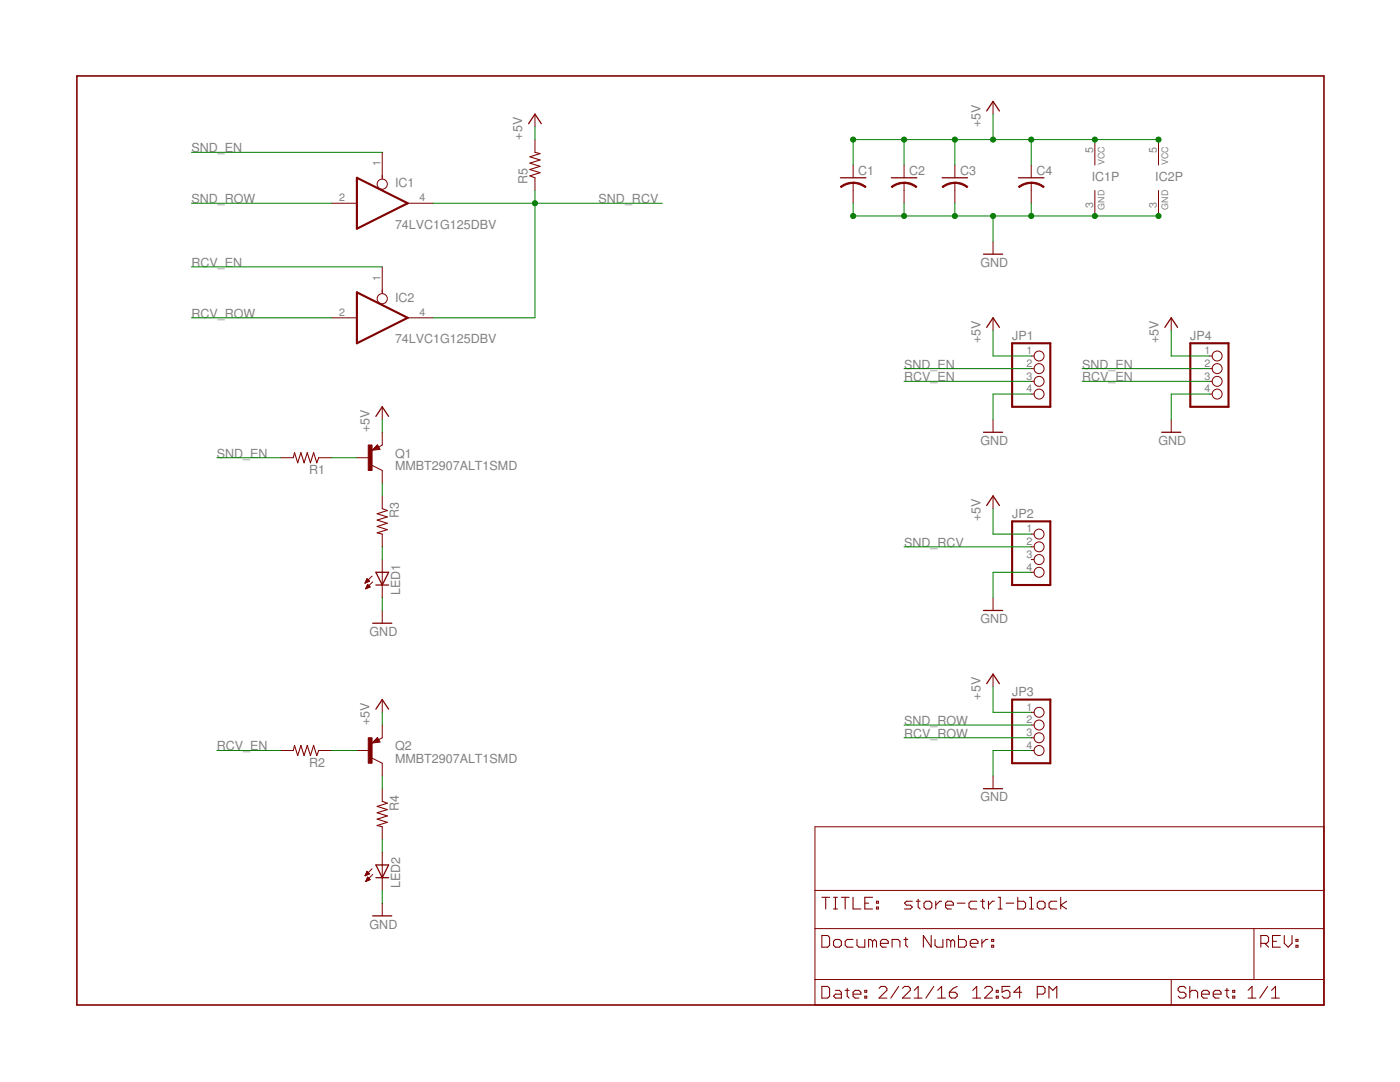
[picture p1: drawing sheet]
<svg xmlns="http://www.w3.org/2000/svg" width="279mm" height="216mm" viewBox="0 0 279 216" stroke-linecap="round" stroke-linejoin="round" font-family="sans-serif">
<g fill="none" stroke="#800000" stroke-width=".25">
<path d="M105.5 24.7l1.3-1.9 1.2 1.9M167.7 35.5h5.1M177.9 35.5h5.1M188 35.5h5.1M196.9 22.1l1.3-1.9 1.3 1.9M203.3 35.5h5M196.3 50.7h3.8M196.9 65.3l1.3-1.9 1.3 1.9M232.5 65.3l1.2-1.9 1.3 1.9M75 83.1l1.3-1.9 1.3 1.9M75.3 89.4h-.4l.4-.2 .2 .4-1 .1 .8-.8 .3 .7M196.3 86.3h3.8"/>
<path d="M231.8 86.3h3.8M75 114.2h2.6l-1.3 2.5zM75 116.7h2.6M196.9 100.9l1.3-1.9 1.3 1.9M74.4 124.4h3.8M196.3 121.8h3.8M196.9 136.4l1.3-1.9 1.3 1.9M75 141.5l1.3-1.9 1.3 1.9M75.3 147.8h-.4l.4-.2 .2 .4-1 .1 .8-.8 .3 .7M196.3 157.4h3.8M75 172.6h2.6l-1.3 2.5zM75 175.1h2.6"/>
<path d="M74.4 182.8h3.8"/>
</g>
<g fill="none" stroke="#800000" stroke-width=".2">
<path d="M76.3 30.4v5.3M106.8 22.8v2.5M106.8 27.9v2.5M106.8 35.5v2.5M170.3 32.9v2.6M170.3 36.5v4.1M180.4 32.9v2.6M180.4 36.5v4.1M190.6 32.9v2.6M190.6 36.5v4.1M198.2 20.2v2.6M205.8 32.9v2.6"/>
<path d="M205.8 36.5v4.1M218.5 27.9v5M218.5 38v5.1M231.2 27.9v5M231.2 38v5.1M66.1 40.6h5.1M76.3 53.3v5.3M81.4 40.6h5M198.2 48.2v2.5M66.1 63.4h5.1M81.4 63.4h5M198.2 63.4v2.6"/>
<path d="M205.8 71h.6M205.8 73.6h.6M205.8 76.1h.6M205.8 78.6h.6M233.7 63.4v2.6M241.4 71h.5M241.4 73.6h.5M241.4 76.1h.5M241.4 78.6h.5M56 91.3h2.5M63.6 91.3h2.5M71.2 91.3h2.5"/>
<path d="M74.3 92.9l2 1v2.5M75.3 88.8l.5 .9-1.5 .2zM76.3 81.2v2.5M76.3 86.3v2.5l-.7 .4M76.3 99v2.5M198.2 83.7v2.6M198.2 99v2.5M233.7 83.7v2.6M72.9 116.4h.1M72.9 116.2h.3M73 116.1h.4M73 116h.7"/>
<path d="M73 117.4h.2M73.1 115.9h.5M73.1 117.3h.3M73.1 115.7h.4M73.1 117.2h.6M73.2 115.6h.2M73.2 117.1h.6M73.2 115.5h.1M73.2 116.9h.5M73.3 116.8h.3M73.3 116.7h.2M73.4 116.6l.5 .5-.9 .4z"/>
<path d="M73.7 116l-.5-.5-.3 .9M73.7 116l-.8 .4M74.3 115l-1.4 1.4M74.4 116.1l-1.4 1.4M76.3 106.6v2.5M76.3 111.7v7.6M198.2 119.3v2.5M205.8 106.6h.6M205.8 109.1h.6M205.8 111.7h.6M205.8 114.2h.6M76.3 121.8v2.6"/>
<path d="M76.3 139.6v2.5M198.2 134.5v2.6M56 149.8h2.5M63.6 149.8h2.5M71.2 149.8h2.5M74.3 151.3l2 1v2.5M75.3 147.2l.5 .9-1.5 .2zM76.3 144.7v2.5l-.7 .4M76.3 157.4v2.5M198.2 154.8v2.6M205.8 142.1h.6M205.8 144.7h.6"/>
<path d="M205.8 147.2h.6M205.8 149.8h.6M72.9 174.7h.1M72.9 174.6h.3M73 174.5h.5M73 175.8h.2M73 174.3h.7M73.1 174.2h.5M73.1 175.7h.4M73.1 174.1h.4M73.1 175.6h.7M73.2 174h.2"/>
<path d="M73.2 175.5h.6M73.2 173.9l-.3 .9M73.2 173.9l.5 .5-.8 .4M73.2 173.9h.1M73.2 175.3h.5M73.3 175.2h.3M73.3 175.1h.1M73.4 175l.5 .5-.9 .4zM74.3 173.4l-1.4 1.4M74.4 174.5l-1.4 1.4M76.3 165v2.5M76.3 170.1v7.6"/>
<path d="M162.6 165h101.6v35.5h-101.6zM162.6 177.7h101.6M76.3 180.2v2.6M162.6 185.3h101.6M162.6 195.5h101.6M233.7 195.5v5M250.3 185.3v10.2"/>
<circle cx="76.3" cy="36.7" r="1.02"/>
<circle cx="76.3" cy="59.6" r="1.02"/>
<circle cx="207.4" cy="71" r=".99"/>
<circle cx="207.4" cy="73.6" r=".99"/>
<circle cx="207.4" cy="76.1" r=".99"/>
<circle cx="207.4" cy="78.6" r=".99"/>
<circle cx="242.9" cy="73.6" r=".99"/>
<circle cx="242.9" cy="76.1" r=".99"/>
<circle cx="242.9" cy="78.6" r=".99"/>
<circle cx="242.9" cy="71" r=".99"/>
<circle cx="207.4" cy="109.1" r=".99"/>
<circle cx="207.4" cy="114.2" r=".99"/>
<circle cx="207.4" cy="106.6" r=".99"/>
<circle cx="207.4" cy="111.7" r=".99"/>
<circle cx="207.4" cy="149.8" r=".99"/>
<circle cx="207.4" cy="147.2" r=".99"/>
<circle cx="207.4" cy="142.1" r=".99"/>
<circle cx="207.4" cy="144.7" r=".99"/>
</g>
<path d="M71.2 35.5l10.2 5.1-10.2 5zM71.2 58.3l10.2 5.1-10.2 5.1zM202 68.5h7.6v12.7h-7.6zM237.6 68.5h7.6v12.7h-7.6zM202 104h7.6v12.7h-7.6zM202 139.6h7.6v12.7h-7.6z" fill="none" stroke="#800000" stroke-width=".42"/>
<g fill="#800000" stroke="#800000" stroke-width=".2">
<path d="M170.3 36.3h.2a3.9 3.9 0 0 1 2.3 .9l-.1 .2-1.4-.7-1-.1z" fill-rule="evenodd"/>
<path d="M167.7 37.2l1.2-.6 1.4-.2v.2l-1.1 .1-1.3 .7z" fill-rule="evenodd"/>
<path d="M180.4 36.3h.3a3.9 3.9 0 0 1 2.3 .9l-.2 .2-1.4-.7-1-.1z" fill-rule="evenodd"/>
<path d="M177.9 37.2l1.2-.6 1.3-.2v.2l-1 .1-1.4 .7z" fill-rule="evenodd"/>
<path d="M190.6 36.3h.3a3.9 3.9 0 0 1 2.2 .9l-.1 .2-1.4-.7-1-.1z" fill-rule="evenodd"/>
<path d="M188 37.2l1.2-.6 1.4-.2v.2l-1 .1-1.4 .7z" fill-rule="evenodd"/>
<path d="M205.8 36.3h.3a3.9 3.9 0 0 1 2.3 .9l-.2 .2-1.4-.7-1-.1z" fill-rule="evenodd"/>
<path d="M203.3 37.2l1.2-.6 1.3-.2v.2l-1 .1-1.4 .7z" fill-rule="evenodd"/>
</g>
<path d="M15.3 15.2h248.9v185.3h-248.9z" fill="none" stroke="#800000" stroke-width=".32"/>
<g fill="none" stroke="#800000" stroke-width=".21">
<path d="M106.8 30.4l1 .2-2.1 .7 2.1 .6-2.1 .7 2.1 .6-2.1 .6 2.1 .7-2.1 .6 1.1 .4M58.5 91.3l.3-1 .6 2.1 .6-2.1 .7 2.1 .6-2.1 .7 2.1 .6-2.1 .6 2.1 .4-1.1M76.3 101.5l1 .4-2 .6 2 .6-2 .7 2 .6-2 .7 2 .6-2 .6 1 .3M58.5 149.8l.3-1.1 .6 2.1 .6-2.1 .7 2.1 .6-2.1 .7 2.1 .6-2.1 .6 2.1 .4-1M76.3 159.9l1 .4-2 .6 2 .6-2 .7 2 .6-2 .6 2 .7-2 .6 1 .3M164 179h1.6M164.8 179v2.4M166.3 179h.8M166.7 179v2.4M167.9 179h1.6M168.7 179v2.4M170.2 179v2.4h1.6"/>
<path d="M174.1 179h-1.5v2.4h1.5M174.9 179.8h.4v.4h-.4zM182.1 179.8h-1.2l-.4 .4 .4 .4h.8l.4 .4-.4 .4h-1.2M182.9 179.8h.7M183.2 179.4v1.6l.4 .4M186.8 179.8v1.6M187.9 179.8h-.4l-.7 .8M194.9 179.8h-1.1l-.4 .4v.8l.4 .4h1.1M195.7 179.8h.8M196.1 179.4v1.6l.4 .4M197.3 179.8v1.6M198.4 179.8h-.3l-.8 .8"/>
<path d="M199.2 179h.4v2.4M203.1 179v2.4h1.2l.4-.4v-.8l-.4-.4h-1.2M205.5 179h.3v2.4M210.9 179.8h-1.2l-.3 .4v.8l.3 .4h1.2M211.7 179v2.4M212.9 179.8l-1.2 .8 1.2 .8M164 186.7h1.2l.4 .3v1.6l-.4 .4h-1.2zM164 196.8h1.2l.4 .4v1.6l-.4 .4h-1.2zM166.3 187.8l.4-.3h.8l.4 .3v.8l-.4 .4h-.8l-.4-.4zM166.3 181.4h.8M166.7 197.6h.8l.4 .4v1.2h-1.2l-.4-.4 .4-.4h1.2M168.7 197.6h.8"/>
<path d="M169.1 197.2v1.6l.4 .4M170.2 198.4h1.6v-.4l-.4-.4h-.8l-.4 .4v.8l.4 .4h.8M170.2 187.5h-1.1l-.4 .3v.8l.4 .4h1.1M171 187.5v1.1l.4 .4h1.2v-1.5M172.6 198.8h.4v.4h-.4zM172.6 197.6h.4v.4h-.4zM172.6 180.2h.8M174.1 187.8l-.3-.3h-.4v1.5M174.1 187.8l.4-.3 .4 .3v1.2M174.1 187.8v1.2M174.9 181h.4v.4h-.4zM175.4 197.2l.4-.4h.8l.4 .4v.4l-1.6 1.6h1.6"/>
<path d="M175.7 188.2h1.6v-.4l-.4-.3h-.8l-.4 .3v.8l.4 .4h.8M178 189v-1.5h1.2l.4 .3v1.2M179.3 196.8l-1.5 2.4M180.1 197.2l.4-.4h.8l.4 .4v.4l-1.6 1.6h1.6M180.4 187.5h.8M180.8 187v1.6l.4 .4M182.5 199.2h1.5M182.5 197.6l.7-.8v2.4M184.4 180.2l.4-.4h.8l.4 .4v.8l-.4 .4h-.8l-.4-.4zM185.8 186.7v2.3l-1.5-2.3v2.3M186.4 196.8l-1.6 2.4M186.6 187.5v1.1l.4 .4h1.2v-1.5"/>
<path d="M187.1 199.2h1.6M187.1 197.6l.8-.8v2.4M188.7 180.6h1.6v-.4l-.4-.4h-.8l-.4 .4v.8l.4 .4h.8M189.5 198h1.1l.4 .4v.4l-.4 .4h-.7l-.4-.4zM189.7 187.8l-.4-.3h-.3v1.5M189.7 187.8v1.2M189.7 187.8l.4-.3 .4 .3v1.2M191 196.8l-.8 .4-.7 .8M191 180.2h1.6M191.3 186.7v2.3h1.2l.3-.4v-.8l-.3-.3h-1.2M193.6 188.2h1.6v-.4l-.4-.3h-.8l-.4 .3v.8l.4 .4h.8M194.1 199.2h1.6"/>
<path d="M194.1 197.6l.8-.8v2.4M196 187.5v1.5M196.5 197.2l.4-.4h.8l.3 .4v.4l-1.5 1.6h1.5M197.1 187.5h-.4l-.7 .7M197.9 188.6h.4v.4h-.4zM197.9 187.5h.4v.3h-.4zM198.8 198.8h.4v.4h-.4zM198.8 197.6h.4v.4h-.4zM199.2 181.4h.8M200.8 180.2h1.5M201.5 196.8h-1.5v1.2l.8-.4h.4l.3 .4v.8l-.3 .4h-.8l-.4-.4M203.9 198h-1.6l1.2-1.2v2.4"/>
<path d="M205.5 181.4h.7M207 198.4h1.2l.4-.4v-.8l-.4-.4h-1.2v2.4M207 180.2l.4-.4h.8l.4 .4v.8l-.4 .4h-.8l-.4-.4zM209.3 199.2v-2.4l.8 .8 .8-.8v2.4M236.7 197.2l-.4-.4h-.8l-.4 .4v.4l.4 .4h.8l.4 .4v.4l-.4 .4h-.8l-.4-.4M237.4 198l.4-.4h.8l.4 .4v1.2M237.4 196.8v2.4M239.8 198.4h1.5v-.4l-.3-.4h-.8l-.4 .4v.8l.4 .4h.8M242.1 198.4h1.6v-.4l-.4-.4h-.8l-.4 .4v.8l.4 .4h.8M244.5 197.6h.8M244.9 197.2v1.6l.4 .4M246 198.8h.4v.4h-.4z"/>
<path d="M246 197.6h.4v.4h-.4zM249.1 199.2h1.5M249.1 197.6l.8-.8v2.4M251.6 188.2h1.2l.4-.4v-.8l-.4-.3h-1.2v2.3M252.4 188.2l.8 .8M253 196.8l-1.6 2.4M253.8 199.2h1.5M253.8 197.6l.8-.8v2.4M254 187.8h.7M255.5 186.7h-1.5v2.3h1.5M256.3 186.7v1.5l.8 .8 .8-.8v-1.5M258.6 188.6h.4v.4h-.4z"/>
<path d="M258.6 187.5h.4v.3h-.4z"/>
</g>
<g fill="#800000" stroke="#800000" stroke-width=".2">
<path d="M73.5 88.8h.8v5.1h-.8z"/>
<path d="M73.5 147.2h.8v5.1h-.8z"/>
</g>
<g fill="none" stroke="#008000" stroke-width=".2">
<path d="M38.2 30.4h38.1M106.8 25.3v2.6M106.8 38v25.4h-20.4M180.4 27.9v5M190.6 27.9v5M198.2 22.8v5.1M205.8 27.9v5M231.2 27.9h-60.9v5M38.2 53.3h38.1M38.2 40.6h27.9M86.4 40.6h45.8M170.3 40.6v2.5h60.9"/>
<path d="M180.4 40.6v2.5M190.6 40.6v2.5M198.2 43.1v5.1M205.8 40.6v2.5M38.2 63.4h27.9M180.4 73.6h25.4M180.4 76.1h25.4M198.2 66v5h7.6M205.8 78.6h-7.6v5.1M216 73.6h25.4M216 76.1h25.4M233.7 66v5h7.7"/>
<path d="M241.4 78.6h-7.7v5.1M43.3 91.3h12.7M66.1 91.3h5.1M76.3 83.7v2.6M76.3 96.4v2.6M76.3 109.1v2.6M76.3 119.3v2.5M180.4 109.1h25.4M198.2 101.5v5.1h7.6M205.8 114.2h-7.6v5.1M198.2 137.1v5h7.6M43.3 149.8h12.7"/>
<path d="M66.1 149.8h5.1M76.3 142.1v2.6M76.3 154.8v2.6M180.4 144.7h25.4M180.4 147.2h25.4M205.8 149.8h-7.6v5M76.3 167.5v2.6M76.3 177.7v2.5"/>
</g>
<g fill="#008000" stroke="#008000" stroke-width=".2">
<circle cx="190.6" cy="43.1" r=".51"/>
<circle cx="180.4" cy="43.1" r=".51"/>
<circle cx="170.3" cy="43.1" r=".51"/>
<circle cx="198.2" cy="43.1" r=".51"/>
<circle cx="205.8" cy="43.1" r=".51"/>
<circle cx="218.5" cy="43.1" r=".51"/>
<circle cx="231.2" cy="43.1" r=".51"/>
<circle cx="170.3" cy="27.9" r=".51"/>
<circle cx="180.4" cy="27.9" r=".51"/>
<circle cx="190.6" cy="27.9" r=".51"/>
<circle cx="198.2" cy="27.9" r=".51"/>
<circle cx="205.8" cy="27.9" r=".51"/>
<circle cx="218.5" cy="27.9" r=".51"/>
<circle cx="231.2" cy="27.9" r=".51"/>
<circle cx="106.8" cy="40.6" r=".51"/>
</g>
<g font-size="2.5" fill="#808080">
<text x="104.2" y="27.9" transform="rotate(-90 104.2 27.9)">+5V</text>
<text x="195.7" y="25.3" transform="rotate(-90 195.7 25.3)">+5V</text>
<text x="38.2" y="30.4">SND_EN</text>
<text x="171.3" y="34.8">C1</text>
<text x="181.4" y="34.8">C2</text>
<text x="191.6" y="34.8">C3</text>
<text x="206.8" y="34.8">C4</text>
<text x="38.2" y="40.6">SND_ROW</text>
<text x="78.8" y="37.4">IC1</text>
<text x="105.3" y="36.7" transform="rotate(-90 105.3 36.7)">R5</text>
<text x="119.5" y="40.6">SND_RCV</text>
<text x="217.9" y="36.1">IC1P</text>
<text x="230.6" y="36.1">IC2P</text>
<text x="78.8" y="45.6">74LVC1G125DBV</text>
<text x="38.2" y="53.2">RCV_EN</text>
<text x="195.7" y="53.2">GND</text>
<text x="38.2" y="63.4">RCV_ROW</text>
<text x="78.8" y="60.2">IC2</text>
<text x="78.8" y="68.5">74LVC1G125DBV</text>
<text x="195.7" y="68.5" transform="rotate(-90 195.7 68.5)">+5V</text>
<text x="202" y="67.9">JP1</text>
<text x="231.2" y="68.5" transform="rotate(-90 231.2 68.5)">+5V</text>
<text x="237.6" y="67.9">JP4</text>
<text x="180.4" y="73.6">SND_EN</text>
<text x="180.4" y="76.1">RCV_EN</text>
<text x="216" y="73.6">SND_EN</text>
<text x="216" y="76.1">RCV_EN</text>
<text x="73.8" y="86.3" transform="rotate(-90 73.8 86.3)">+5V</text>
<text x="195.7" y="88.8">GND</text>
<text x="231.2" y="88.8">GND</text>
<text x="43.3" y="91.3">SND_EN</text>
<text x="61.7" y="94.6">R1</text>
<text x="78.8" y="93.9">MMBT2907ALT1SMD</text>
<text x="78.8" y="91.3">Q1</text>
<text x="79.6" y="103.4" transform="rotate(-90 79.6 103.4)">R3</text>
<text x="195.7" y="104" transform="rotate(-90 195.7 104)">+5V</text>
<text x="202" y="103.4">JP2</text>
<text x="180.4" y="109.1">SND_RCV</text>
<text x="79.8" y="118.8" transform="rotate(-90 79.8 118.8)">LED1</text>
<text x="195.7" y="124.4">GND</text>
<text x="73.8" y="126.9">GND</text>
<text x="195.7" y="139.6" transform="rotate(-90 195.7 139.6)">+5V</text>
<text x="202" y="139">JP3</text>
<text x="43.3" y="149.7">RCV_EN</text>
<text x="73.8" y="144.7" transform="rotate(-90 73.8 144.7)">+5V</text>
<text x="78.8" y="149.7">Q2</text>
<text x="180.4" y="144.7">SND_ROW</text>
<text x="180.4" y="147.2">RCV_ROW</text>
<text x="61.7" y="153">R2</text>
<text x="78.8" y="152.3">MMBT2907ALT1SMD</text>
<text x="79.6" y="161.8" transform="rotate(-90 79.6 161.8)">R4</text>
<text x="195.7" y="159.9">GND</text>
<text x="79.8" y="177.2" transform="rotate(-90 79.8 177.2)">LED2</text>
<text x="73.8" y="185.3">GND</text>
</g>
<g font-size="2.1" fill="#808080">
<text x="75.9" y="33.1" transform="rotate(-90 75.9 33.1)">1</text>
<text x="218.2" y="30.6" transform="rotate(-90 218.2 30.6)">5</text>
<text x="230.9" y="30.6" transform="rotate(-90 230.9 30.6)">5</text>
<text x="67.7" y="40.2">2</text>
<text x="83.7" y="40.2">4</text>
<text x="218.2" y="41.5" transform="rotate(-90 218.2 41.5)">3</text>
<text x="230.9" y="41.5" transform="rotate(-90 230.9 41.5)">3</text>
<text x="75.9" y="56" transform="rotate(-90 75.9 56)">1</text>
<text x="67.7" y="63.1">2</text>
<text x="83.7" y="63.1">4</text>
<text x="204.8" y="70.7">1</text>
<text x="240.4" y="70.7">1</text>
<text x="204.8" y="73.2">2</text>
<text x="204.8" y="75.7">3</text>
<text x="240.4" y="73.2">2</text>
<text x="240.4" y="75.7">3</text>
<text x="204.8" y="78.3">4</text>
<text x="240.4" y="78.3">4</text>
<text x="204.8" y="106.2">1</text>
<text x="204.8" y="108.8">2</text>
<text x="204.8" y="111.3">3</text>
<text x="204.8" y="113.8">4</text>
<text x="204.8" y="141.8">1</text>
<text x="204.8" y="144.3">2</text>
<text x="204.8" y="146.9">3</text>
<text x="204.8" y="149.4">4</text>
</g>
<g font-size="1.8" fill="#808080">
<text x="220.4" y="32.9" transform="rotate(-90 220.4 32.9)">VCC</text>
<text x="233.1" y="32.9" transform="rotate(-90 233.1 32.9)">VCC</text>
<text x="220.4" y="41.8" transform="rotate(-90 220.4 41.8)">GND</text>
<text x="233.1" y="41.8" transform="rotate(-90 233.1 41.8)">GND</text>
</g>
</svg>
